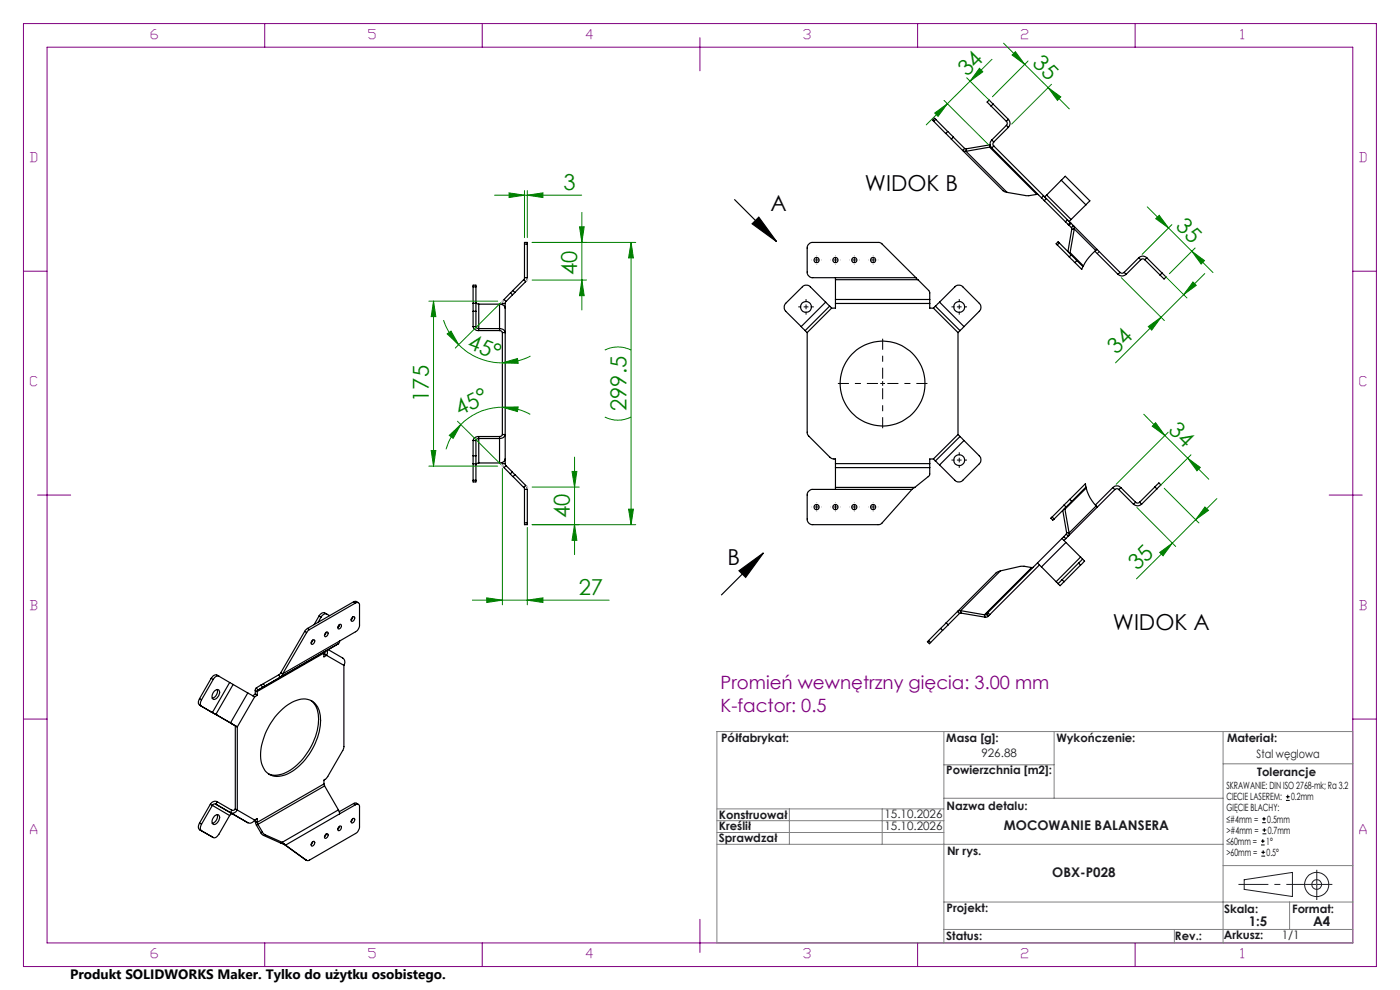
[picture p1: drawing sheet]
<svg xmlns="http://www.w3.org/2000/svg" width="297mm" height="210mm" viewBox="0 0 297 210" stroke-linecap="round" stroke-linejoin="round" font-family="sans-serif">
<g fill="none" stroke="#000" stroke-width=".25">
<path d="M198.1 25.7l2.5 2.6M198.5 25.3l-.2-.2-.5 .4 .3 .2M198.5 25.3l-.4 .4M198.5 25.3l2.5 2.6M200.6 28.3l1.2 1.2M201 27.9l1.2 1.2M201 27.9l-.4 .4M201.8 29.5l11 11 .8 .3M202.2 29.1l2.4 2.4M202.2 29.1l-.4 .4M204.6 31.5l-.4 .4 .7 .2M204.6 31.5l.4 .1"/>
<path d="M204.9 32.1l8.7 8.7M205 31.6l-.1 .5M209.9 31.2l.4 .1M209.9 31.2l.1-.5-5 .9M209.9 31.2l10.1 10M209.9 31.2l-5 .9M210.3 22.5l3.2 3.2M210.3 31.3l.1 .1M210.3 31.3h.1M210.4 29.7a1.19 1.19 0 0 0 0 1.7M210.4 31.4l10.5 10.6M210.4 29.7l.4 .4"/>
<path d="M210.7 22.1l-.9-.9-.4 .5 .9 .8M210.7 22.1l-.4 .4M210.7 22.1l3.2 3.2M210.8 30.1a.6 .6 0 0 0 0 .9M210.8 31l-.4 .4M210.8 31l10.6 10.5M213.5 25.7a.6 .6 0 0 1 0 .9M213.5 26.6l.4 .4M213.5 26.6l-3.1 3.1M213.9 25.3a1.19 1.19 0 0 1 0 1.7M213.9 25.3l-.4 .4M213.9 27l-3.1 3.1"/>
<path d="M225.1 38.2l.9-.8 5.2 5.2-.8 .9M225.1 38.2l5.3 5.3M225.1 38.2l-3.1 3.2M111.1 59.3l.4 .5M111.1 59.3l-2.3 2.3M111.3 58.9l-.2 .4M111.3 51.8v-.4h.6v.4M111.3 58.9h.6M111.3 51.8h.6M111.3 51.8v7.1M111.5 59.8l-2.3 2.2M111.9 58.9l-.4 .9"/>
<path d="M111.9 51.8v7.1M171.4 52l.8-.6 14.5 .1 .3 .1 7.3 7.3h-21.9a1.2 1.2 0 0 1-1.2-1.2v-5.3zM177.2 58.9v.4M177.2 59.3v4.2M177.2 59.3h17.5M194.3 58.9l.4 .4M194.7 59.3l2.4 2.4 .1 .3v1.5M213.6 40.8l4.1 .7 2.3-.3M220 41.2l.3 .1M220.9 42l.6 .6M221.4 41.5l.6 .6M221.4 41.5l-.5 .5"/>
<path d="M221.5 42.6l4.5 4.5M222 42.1l-.5 .5M222 42.1l4.4 4.5M222 41.4l-.4 .4M222 41.4l5.2 5.2M224.3 52l2.5 2.5M224.7 51.5l-.2-.2-.5 .4 .3 .3M224.7 51.5l2.6 2.6M224.7 51.5l-.4 .5M226 47.1l.6 .6M226.4 46.6l.6 .6M226.4 46.6l-.4 .5"/>
<path d="M226.6 47.7l.2 .1M226.8 47.8l.5 .5M226.8 54.5l1.2 1.2M227 53.6l.1 .3M227 53.6l2.8 2.8M227 53.6h-.2M227 47.2l-.4 .5M227 47.2l.2 .2M227.2 46.6l-.4 .4M227.2 47.4l-.4 .4M227.2 47.4l.5 .5M227.3 54.1l1.2 1.2"/>
<path d="M227.3 54.1l-.5 .4M227.3 48.3l.1 .3M227.4 48.6l-.8 4.8M227.7 47.9l.2 .7M227.7 47.9l5 5M227.7 47.9l-.4 .4M227.9 48.6h-.5M227.9 48.6l-.9 5M227.9 48.6l4.5 4.5M228 55.7l1.5 1.4 .2-.6M228.5 55.3l-.5 .4M228.5 55.3l1.2 1.2"/>
<path d="M229.8 56.4l-.1 .1M230.4 43.5l-3.2 3.1M232.3 53.3l4.9 4.9M232.4 53.1l-1.8 2-.8 1.3M232.7 52.9l-.3 .2M232.7 52.9l4.9 4.9M237.2 58.2a1.23 1.23 0 0 0 1.7 0M237.6 57.8a.64 .64 0 0 0 .9 0M237.6 57.8l-.4 .4M238.5 57.8l.4 .4M241.6 54.7a1.19 1.19 0 0 1 1.7 0M241.6 54.7l.4 .4"/>
<path d="M241.6 54.7l-3.1 3.1M242 55.1a.6 .6 0 0 1 .9 0M242 55.1l-3.1 3.1M242.9 55.1l3.2 3.2M243.3 54.7l-.4 .4M243.3 54.7l3.2 3.2M246.5 57.9l.9 .9-.5 .4-.8-.9M246.5 57.9l-.4 .4M100.4 64.3v1.7M100.4 69.3a1.07 1.07 0 0 0 1.2 .8M100.4 60.8v-.3h.6v.3M100.4 64.3h.6"/>
<path d="M100.4 66h.6M100.4 60.8v3.5M100.4 66v3.3M100.4 69.3h.6M100.4 60.8h.6M101 64.3v1.7M101 69.3a.5 .5 0 0 0 .6 .4h4.4a1.07 1.07 0 0 1 1.2 .8h-.6M101 64.1l.1 .2 .5 .2M101 60.8v3.5M101 66v3.3M101.6 64.5v5.6M101.6 70.1h4.4"/>
<path d="M101.6 64.5h4.4M106 70.1l.4 .2 .2 .2M106 64.5a1.07 1.07 0 0 1 1.2 .9M106 64.5v5.6M106.6 64.4v.2M106.6 70.5v21.7M106.6 64.4h.6M106.9 63.5l-.3 .4v.5M106.9 63.5l.5 .5M107.2 64.4v33.9M107.4 64l-.2 .4M108.3 62.1l.4 .4"/>
<path d="M108.3 62.1l-1.4 1.4M108.7 62.5l-1.3 1.5M108.8 61.6l-.5 .5M108.8 61.6l.4 .4M109.2 62l-.5 .5M170 69.3l.8 .8M170.8 70.1l.4 .4M171.2 70.5v21.4l.3 .5 4.6 4.6 .5 .3 .6 .1v.9M175.2 64.1l-3.3-3.3a1.19 1.19 0 0 0-1.7 0l-3.5 3.5a1.29 1.29 0 0 0 0 1.7l3.3 3.3M175.2 64.1l.8 .8M175.2 64.1l-5.2 5.2M176 64.9l.4 .5"/>
<path d="M176 64.9l-5.2 5.2M176.4 65.4l-5.2 5.1M177.2 63.5v.9M177.2 64.4h20M177.2 64.4v1h-.8M177.2 63.5h20M197.2 63.5v.9M197.2 64.4v1h.8M198 65.4l5.2 5.1M198.4 64.9l-.4 .5M198.4 64.9l5.3 5.2M199.3 64.1l3.3-3.3a1.19 1.19 0 0 1 1.7 0l3.5 3.5a1.19 1.19 0 0 1 0 1.7l-3.3 3.3"/>
<path d="M199.3 64.1l-.9 .8M199.3 64.1l5.2 5.2M203.2 70.5v21.7M203.7 70.1l-.5 .4M204.5 69.3l-.8 .8M100.4 96.7v1.7M100.4 96.7h.6M100.4 98.4h.6M100.4 93.4h.6M100.4 93.4v3.3M100.4 98.4v3.5M101 96.7v1.7"/>
<path d="M101 93.4v3.3M101 98.4v3.5M101.6 92.6a1.07 1.07 0 0 0-1.2 .8M101.6 98.2l-.5 .2-.1 .2M101.6 92.6v5.6M101.6 92.6h4.4M101.6 98.2h4.4M106 92.6v5.6M106.6 92.2h.6a1.07 1.07 0 0 1-1.2 .8h-4.4a.5 .5 0 0 0-.6 .4M106.6 92.2l-.2 .3-.4 .1M106.6 98.3v.5l.3 .4M106.6 98.1v.2"/>
<path d="M106.6 98.3h.6M106.9 99.2l1.4 1.3M107.2 97.4a1.07 1.07 0 0 1-1.2 .8M107.2 98.3l.2 .5M107.4 98.8l-.5 .4M107.4 98.8l1.3 1.3M177.2 98.3v.9M177.2 98.3h20M177.2 99.2v4.2M177.2 99.2h20M197.2 98.3v.9M197.2 99.2v1.4l-.1 .4-3 2.4"/>
<path d="M198 97.4l.4 .4M198 97.4h-.8v.9M198.4 97.8l.9 .8M203.2 92.2l.5 .4M203.2 92.2l-5.2 5.2M203.7 92.6l.8 .8M203.7 92.6l-5.3 5.2M204.5 93.4l3.3 3.3a1.19 1.19 0 0 1 0 1.7l-3.5 3.5a1.19 1.19 0 0 1-1.7 0l-3.3-3.3M204.5 93.4l-5.2 5.2M100.4 101.9v.3h.6v-.3M100.4 101.9h.6M108.3 100.5l.5 .6"/>
<path d="M108.7 100.1l.6 .6M108.7 100.1l-.4 .4M108.8 101.1l2.3 2.3M109.3 100.7l-.5 .4M109.3 100.7l2.2 2.3M111.1 103.4l.2 .4M111.3 110.9v.4h.6v-.4M111.3 103.8v7.1M111.3 103.8h.6M111.3 110.9h.6M111.5 103l.4 .8M111.5 103l-.4 .4"/>
<path d="M111.9 103.8v7.1M171.4 104.3l.8-.5h21.3l-6.7 7.4-14.4 .1a1.15 1.15 0 0 1-1.2-1.2v-5.3zM177.2 103.4v.4M177.2 103.4h16.9M194.1 103.4l-.6 .4M220.1 119.4l.8 .9M220.5 119.8l-10.5 10.6M223.2 109.7l-.3 .2 .4 .4 .3-.2M223.2 109.7l.4 .4M225.3 114.2l.8 .9M225.5 108.3l.8 4.7M225.7 113.8l.4 .5"/>
<path d="M225.7 108h.2M225.7 107.1l.5 .5M225.7 107.1l-2.5 2.6M225.9 108l.9 5.1M226 107.7l-.1 .3M226.1 115.1l3.1 3.1M226.1 115.1l-5.2 5.2M226.2 107.6l-2.6 2.5M226.2 113.3l-16.7 16.7M226.3 113l-.1 .3M226.3 113l.5 .1M226.8 113.1l-.2 .6-.4-.4"/>
<path d="M226.9 105.9l-1.2 1.2M226.9 105.9l.5 .5M227.4 106.4l-1.2 1.2M228.8 119.4l.4 .5M228.8 119.4l-3.5 3.6M229.2 118.2l.5 .4M229.2 119.9l-3.5 3.5M229.2 118.2l-5.2 5.2M229.7 118.6l.4 .5-.9 .8M229.7 118.6l-.9 .8M230.4 103.3v.2M230.4 103.3l-.1-.7-3.4 3.3"/>
<path d="M230.4 103.3l-3 3.1M230.4 103.5l.8 2.1 1.4 1.7M230.4 103.5l-4.5 4.5M232.6 107.3l.2 .3M232.6 107.3l-5.8 5.8M236.1 103.4a1.19 1.19 0 0 1 1.7 0M236.1 103.4l-3.7 3.7M236.1 103.4l.4 .4M236.5 103.8a.6 .6 0 0 1 .8 0M236.5 103.8l-10.8 10.8M237.3 103.8l3.2 3.2M237.8 103.4l-.5 .4"/>
<path d="M237.8 103.4l3.1 3.1M240.5 107a1.23 1.23 0 0 0 1.7 0M240.9 106.5a.6 .6 0 0 0 .9 0M240.9 106.5l-.4 .5M241.8 106.5l.4 .5M245 103.3l.9-.9 .4 .5-.9 .8M245 103.3l.4 .4M245 103.3l-3.2 3.2M245.4 103.7l-3.2 3.3M64.6 133.9l-5.1 8.8M64.6 133.9l.5 .3M65.1 134.2l-5.1 8.7"/>
<path d="M65.2 133.3l-.6 .6M65.2 133.3l.5 .3M65.7 133.6l-.6 .6M66.1 136l.3-.3a.35 .35 0 0 1 .4 .3 .35 .35 0 0 1-.2 .4 .34 .34 0 0 1-.5 .3 .34 .34 0 0 1 0-.6zM66.3 135.8v.1M66.4 135.8l-.4 .6M67.7 130.7l-1.1 1.8M67.7 130.7l.4 .2M68.1 130.9l-.6 1.1M68.7 138.5v.8l.6-.3M68.7 138.5l-14.1 8.2M68.9 138.8l.4 .2"/>
<path d="M68.9 138.8h-.2M68.9 138.2v.6M69.1 134.2l.2-.2a.55 .55 0 0 1 .3 .7 .55 .55 0 0 1-.6 .4l-.2-.3zM69.2 134.1l-.4 .7M69.3 130.2a1.08 1.08 0 0 0-1.2 .7M69.3 130.2a.99 .99 0 0 0-1.6 .5M69.3 139l3.7 2.1M69.3 130.2l.6 .4M69.4 137.9l.1 .7-.2 .4M69.6 137.8l3.1 1.8a1.14 1.14 0 0 1 .3 1.5M71.8 136.6l-3 1.6-.1 .3M71.8 136.6l-17.1 9.8"/>
<path d="M71.9 132.9l.1-.4-.4 .6M71.9 132.6l.3-.2a.54 .54 0 0 1 .2 .7 .54 .54 0 0 1-.6 .3l-.2-.2zM72 136l-.2 .6M72 136l-12 6.9M74.6 131a.33 .33 0 0 1 .5-.2 .33 .33 0 0 1 .1 .6l-.2 .2a.32 .32 0 0 1-.5 .1 .32 .32 0 0 1 0-.5zM74.8 130.9l-.3 .6M75 127.7l.5-.1 .5 .2M75 127.7l.4 .2M75 127.7l-9.8 5.6M75.4 127.9a.51 .51 0 0 1 .6-.1 .51 .51 0 0 1 .3 .6v4.2a1.74 1.74 0 0 1-.9 1.4l-3.4 2M75.4 127.9l-9.7 5.7M197 135.9l-.3 .2 .5 .5 .2-.3"/>
<path d="M197 135.9l.4 .4M199.5 133.3l.5 .4M199.5 133.3l-2.5 2.6M200 133.7l-2.6 2.6M200.7 132.1l-1.2 1.2M200.7 132.1l.5 .4M201.2 132.5l-1.2 1.2M203.6 130.1l-2.4 2.4M203.8 129.5l-.7 .2 .5 .4M203.8 129.5l5 .9M203.8 129.5l.1 .6M203.9 130.1h-.3"/>
<path d="M203.9 130.1l5.1 .8M208.8 130.4l.2 .5M209.2 130.3l-.4 .1M209.2 130.3l.4 .4M209.3 130.2l-.1 .1M209.3 130.2l.4 .4M209.5 130l-.2 .2M209.5 130l.5 .4M209.6 130.7l-.6 .2M209.7 130.6l-.1 .1M210 130.4l-.3 .2M212.2 121.1l-1 .5-10.5 10.5"/>
<path d="M212.2 121.1l-8.4 8.4M218.9 120.4l-2.3-.3-4.4 1M218.9 120.4l-10.1 10M219.2 120.3l-.3 .1M220.9 120.3l3.1 3.1M224 123.4l.5 .4M225.3 123l-.8 .8M225.3 123l.4 .4M225.7 123.4l-.8 .8-.4-.4M42.3 148.2a1.06 1.06 0 0 0 0 1.4l2.7 1.6M42.3 148.2l.5 .2M42.8 148.4a1.06 1.06 0 0 0 0 1.4"/>
<path d="M44.6 150.9l1.5 .8-.3-.2M44.8 143.9a1.08 1.08 0 0 1 1.2-.7l2.7 1.6M44.8 143.9l.4 .2M44.8 143.9l-2.5 4.3M45 151.2l.8 .3M45.2 144.1l-2.4 4.3M45.5 146.6a.62 .62 0 0 1 .9-.3 .62 .62 0 0 1 .1 1 1 1 0 0 1-1.4 .9 1.47 1.47 0 0 1 .4-1.6zM45.8 151.5l3.4 2M46.1 146.3a1.61 1.61 0 0 1-1.1 1.8M46.4 143.4a1.08 1.08 0 0 0-1.2 .7M48.7 144.8l.8 .4M48.7 144.8l-3.7 6.4"/>
<path d="M48.9 153.3l1.4 .9M48.9 153.3l.3 .2M49.2 153.5l.7 .4M49.5 145.2l-3.7 6.3M49.5 145.2l3.1 1.8M49.9 153.9l.4 .3M49.9 153.9v17.7M50.3 154.2v17.6M52.6 147l1.4 .8M52.6 147l-3.7 6.3M54 147.8l-3.7 6.4M54.2 146.4l.4 .3"/>
<path d="M54.2 147.2l.4 .3M54.2 146.4v.8M54.2 147.2l-.6 .4M54.4 145.9l-.2 .5M54.4 145.9l.3 .5M54.6 146.7v.8M54.6 147.5l-.6 .3M54.7 146.4l-.1 .3M55.4 145.3l.3 .5M55.4 145.3l-1 .6M55.7 145.8l-1 .6M55.9 145l.3 .5-.5 .3"/>
<path d="M55.9 145l-.5 .3M59.1 143.1l-3.2 1.9M59.5 142.7l-.4 .4M59.5 142.7l.5 .2M59.7 150.7a6.5 6.5 0 0 1 5.9-2.3 4.1 4.1 0 0 1 2.4 4.4 13.7 13.7 0 0 1-7.4 11.6 3.5 3.5 0 0 1-5.2-2.9 13.5 13.5 0 0 1 4.3-10.8zM60 142.9l-.6 .8-.3-.6M65.9 148.6a5.1 5.1 0 0 1 1.6 5.1 13.9 13.9 0 0 1-7.4 10.4 4 4 0 0 1-3.2 0M73 141.1v17.5l-3.5 6.1-.8 .8v.8M42.3 174.6a1.1 1.1 0 0 0 0 1.4M42.3 176l2.9 1.7M42.3 174.6l.5 .2M42.8 174.8a1.1 1.1 0 0 0 0 1.4l-.5-.2"/>
<path d="M44.6 170.6l.4 .2M44.6 170.6l-2.3 4M44.8 177.4l.4 .3M45 170.8l-2.2 4M45 170.8l3.7 2.2M45.5 173.1a.62 .62 0 0 1 .9-.2 .62 .62 0 0 1 .1 .9 1 1 0 0 1-1.4 .9 1.47 1.47 0 0 1 .4-1.6zM45.8 170.6l6.8 3.9a1.11 1.11 0 0 0 1.4-.6M45.8 170.6l-.3-.1-.5 .3M46.1 170.1a1.14 1.14 0 0 0-1.5 .5M46.1 170.1l-.3 .5M46.1 170.1l3.1 1.8M46.1 172.8a1.6 1.6 0 0 1-1.1 1.9"/>
<path d="M48.7 173l-2.3 4a1 1 0 0 1-1.2 .7M49.5 172.7a.54 .54 0 0 0-.8 .3M49.9 171.6l-.2 .2-.5 .1M49.9 171.6l.4 .2M50.3 171.8a1.11 1.11 0 0 1-1.4 .6l.3-.5M50.3 171.8l3.7 2.1M54 173.9l.6-.3v.8M54.2 174.2l.2 .8M54.2 173.9v.3M54.2 174.2l.4 .2M54.4 175l1 1.7M54.6 174.4l.1 .5"/>
<path d="M54.7 174.9l1 1.6M54.7 174.9l-.3 .1M55.4 176.7l.6 .5M55.7 176.5l.6 .6M55.7 176.5l-.3 .2M56 177.2l3.6 1.6M56.3 177.1l3.6 1.6M56.3 177.1l-.3 .1M59.6 178.8l.4 .2M59.9 178.7l.7 .6M59.9 178.7l-.3 .1M60 179l.6 .3"/>
<path d="M60.2 179.1l4.4 3.1M66.3 178.6a.33 .33 0 0 1 .4 0 .33 .33 0 0 1 0 .5l-.1 .1a.34 .34 0 0 1-.5 .3 .34 .34 0 0 1 0-.6zM66.4 178.5l-.4 .7M68.7 166.3l.2 .4M68.7 166.3l-14.1 8.1M68.9 166.7l-14.2 8.2M68.9 166.7l2.9 5.1M69.1 177l.2-.2a.53 .53 0 0 1 .3 .7 .53 .53 0 0 1-.6 .3l-.2-.2zM69.2 176.9l-.4 .6M71.8 171.8l.2 .8M71.8 171.8l-11.9 6.9M71.8 175.5a.33 .33 0 0 1 .5-.3 .33 .33 0 0 1 .1 .6 .36 .36 0 0 1-.3 .4 .36 .36 0 0 1-.5-.3z"/>
<path d="M72 175.3l-.4 .6M72 172.6l-11.4 6.7M74.8 173.7l.2-.1a.54 .54 0 0 1 .2 .6 .54 .54 0 0 1-.6 .4l-.1-.3zM74.8 173.7l-.3 .6M75 170.5l.4-.2 .6 .3M75 170.5l.4 .2M75 170.5l-3 1.7M75.4 170.7a.51 .51 0 0 1 .6-.1 .51 .51 0 0 1 .3 .6v4.2a1.88 1.88 0 0 1-.9 1.4l-10 5.8-.4-.1-4.4-3.2M75.4 170.7l-3.4 1.9M64.6 182.2l.5 .3M64.6 182.2v.1"/>
<circle cx="173.2" cy="55.2" r=".55"/>
<circle cx="177.2" cy="55.2" r=".56"/>
<circle cx="181.2" cy="55.2" r=".55"/>
<circle cx="185.2" cy="55.2" r=".55"/>
<circle cx="171" cy="65.1" r="1.15"/>
<circle cx="203.5" cy="65.1" r="1.15"/>
<circle cx="187.2" cy="81.3" r="9"/>
<circle cx="203.5" cy="97.6" r="1.15"/>
<circle cx="173.2" cy="107.6" r=".55"/>
<circle cx="177.2" cy="107.6" r=".56"/>
<circle cx="181.2" cy="107.6" r=".55"/>
<circle cx="185.2" cy="107.6" r=".55"/>
</g>
<path d="M233.2 53.4l-.4 .4" fill="none" stroke="#000" stroke-width=".21"/>
<path d="M104.9 41.4h18.5M108 40.9l3.3 .5-3.3 .5zM111.3 40.4v10M111.9 40.4v10" fill="none" stroke="#008000" stroke-width=".21"/>
<g fill="none" stroke="#191924" stroke-width=".21">
<path d="M263.9 186.6l10.3-1.5v5.1l-10.3-1.5z"/>
<circle cx="279.3" cy="187.6" r="1.03"/>
<circle cx="279.3" cy="187.6" r="2.57"/>
</g>
<path d="M279.3 187.6h-16.7" fill="none" stroke="#191924" stroke-width=".21" stroke-dasharray="6.3 1.3 1.3 1.3" stroke-dashoffset="-.1" stroke-linecap="butt"/>
<path d="M279.3 187.6h3.3M279.3 187.6v3.3M279.3 187.6v-3.1" fill="none" stroke="#191924" stroke-width=".21" stroke-dasharray="6.3 1.3 1.3 1.3" stroke-linecap="butt"/>
<g fill="none" stroke="#800080" stroke-width=".21">
<path d="M5 5h287v200h-287zM10 10h277v190h-277zM56.2 5v5M102.3 5v5M148.5 8v7M194.7 5v5M240.8 5v5M5 57.5h5M287 57.5h5M8 105h7M282 105h7M5 152.5h5"/>
<path d="M287 152.5h5M148.5 195v7M56.2 200v5M102.3 200v5M194.7 200v5M240.8 200v5"/>
</g>
<g fill="none" stroke="#808080" stroke-width=".21">
<path d="M152.1 155.2h134.9v44.8h-134.9zM200.2 155.2v44.8M223.6 155.2v14.1M259.5 155.2v44.8M152.1 176.6h48.1M152.1 174.1h48.1M152.1 171.6h48.1M152.1 179.1h107.4M167.5 171.6v7.5M187.1 171.6v7.5M200.2 169.3h59.3M200.2 162.2h23.4"/>
<path d="M259.5 162h27.5M200.2 197.2h86.8M200.2 191.3h86.8M249.1 197.2v2.8M259.5 183.6h27.5M273.6 191.3v5.9"/>
</g>
<path d="M108 40.9l3.3 .5-3.3 .5z" fill="#008000"/>
<path d="M111.9 41.4l3.3-.5v1z" fill="none" stroke="#008000" stroke-width=".21"/>
<path d="M111.9 41.4l3.3-.5v1z" fill="#008000"/>
<path d="M106.6 99.4v28.9M111.9 111.9v16.4M100.2 127.3h29M111.9 127.3l3.3-.5v1z" fill="none" stroke="#008000" stroke-width=".21"/>
<path d="M111.9 127.3l3.3-.5v1z" fill="#008000"/>
<path d="M103.3 126.8l3.3 .5-3.3 .5z" fill="none" stroke="#008000" stroke-width=".21"/>
<path d="M103.3 126.8l3.3 .5-3.3 .5z" fill="#008000"/>
<path d="M97 89.4l9.2 9.1M106.6 86.4l3.3-.1-.1 1z" fill="none" stroke="#008000" stroke-width=".21"/>
<path d="M106.6 86.4l3.3-.1-.1 1z" fill="#008000"/>
<path d="M95.3 92.3l2.5-2.2-1.7 2.9z" fill="none" stroke="#008000" stroke-width=".21"/>
<path d="M95.3 92.3l2.5-2.2-1.7 2.9z" fill="#008000"/>
<path d="M94.9 70.8l.8-.6 1.6 2.9zM106.2 64.2l-9.6 9.6M112.5 87.9a12.4 12.4 0 0 0-17.9 7.4" fill="none" stroke="#008000" stroke-width=".21"/>
<path d="M94.9 70.8l.8-.6 1.6 2.9z" fill="#008000"/>
<path d="M106.6 77l3.2-.9 .1 1z" fill="none" stroke="#008000" stroke-width=".21"/>
<path d="M106.6 77l3.2-.9 .1 1z" fill="#008000"/>
<path d="M112.9 51.4h22M133.9 51.4v59.9M94.1 67.9a13.1 13.1 0 0 0 18.4 7.6M128.3 74.3a6.1 6.1 0 0 1 5.6 0M128.3 88.5a6.1 6.1 0 0 0 5.6 0M112.9 111.3h22M133.3 108h1.1l-.5 3.3z" fill="none" stroke="#008000" stroke-width=".21"/>
<path d="M133.3 108h1.1l-.5 3.3z" fill="#008000"/>
<path d="M133.9 51.4l.5 3.3h-1.1z" fill="none" stroke="#008000" stroke-width=".21"/>
<path d="M133.9 51.4l.5 3.3h-1.1z" fill="#008000"/>
<path d="M112.9 59.4h11.5M112.9 51.4h11.5M123.4 59.4l.5 3.3h-1zM123.4 45.1v20.6" fill="none" stroke="#008000" stroke-width=".21"/>
<path d="M111.9 59.1v.5M112 59.3l-.3 .3M106.6 63.7v.5M106.8 63.7l-.4 .3M106.4 98.7l.4 .4M106.6 98.6v.5M111.7 103.1l.3 .4M111.9 103.1v.5" fill="none" stroke="#c0c0c0" stroke-width=".21"/>
<path d="M123.4 59.4l.5 3.3h-1z" fill="#008000"/>
<path d="M122.9 48.1h1l-.5 3.3z" fill="none" stroke="#008000" stroke-width=".21"/>
<path d="M122.9 48.1h1l-.5 3.3z" fill="#008000"/>
<path d="M121.9 97v20.6M112.9 103.3h10M112.9 111.3h10M121.4 100h1l-.5 3.3z" fill="none" stroke="#008000" stroke-width=".21"/>
<path d="M121.4 100h1l-.5 3.3z" fill="#008000"/>
<path d="M121.9 111.3l.5 3.3h-1z" fill="none" stroke="#008000" stroke-width=".21"/>
<path d="M121.9 111.3l.5 3.3h-1z" fill="#008000"/>
<path d="M91 63.9h14.6M92 63.9v35M91 98.9h14.6M91.5 95.6h1l-.5 3.3z" fill="none" stroke="#008000" stroke-width=".21"/>
<path d="M91.5 95.6h1l-.5 3.3z" fill="#008000"/>
<path d="M92 63.9l.5 3.3h-1z" fill="none" stroke="#008000" stroke-width=".21"/>
<path d="M92 63.9l.5 3.3h-1z" fill="#008000"/>
<path d="M155.8 42.3l8.9 9M159.6 47.5l1.4-1.4 3.7 5.2zM162 117.3l-9 9M156.8 121.1l5.2-3.8-3.8 5.2z" fill="none" stroke="#000" stroke-width=".25"/>
<path d="M159.6 47.5l1.4-1.4 3.7 5.2zM156.8 121.1l5.2-3.8-3.8 5.2z" fill="#000"/>
<path d="M242.6 87.9l4.5 4.5M245.1 89.7l2 2.7-2.7-2zM247.1 92.4l9.3 9.3M247.8 91.7l-11 11M252.7 96.5l-6.6 6.5" fill="none" stroke="#008000" stroke-width=".21"/>
<g fill="none" stroke="#000" stroke-width=".21" stroke-dasharray="15.2 1.3 1.3 1.3" stroke-linecap="butt">
<path d="M173.2 55.1v-.5M173.2 55.1h-.5M173.2 55.1v.5M173.2 55.1h.5M173.2 56.1v.1M174.2 55.1h.1M177.2 55.1v-.5M177.2 55.1h-.5M177.2 55.1v.5M177.2 55.1h.5M177.2 56.1v.1M178.2 55.1h.1"/>
<path d="M181.2 55.1v-.5M181.2 55.1h-.5M181.2 55.1v.5M181.2 55.1h.5M181.2 56.1v.1M182.2 55.1h.1M185.2 55.1v-.5M185.2 55.1h-.5M185.2 55.1v.5M185.2 55.1h.5M185.2 56.1v.1M186.2 55.1h.1"/>
<path d="M170 65.1h-.7M171 65.1v-.5M171 65.1h-.5M171 65.1v.5M171 65.1h.5M171 64.1v-.7M171 66.1v.6M172 65.1h.6M202.5 65.1h-.7M203.5 65.1v-.5M203.5 65.1h-.5M203.5 65.1v.5"/>
<path d="M203.5 65.1h.5M203.5 64.1v-.7M203.5 66.1v.6M204.5 65.1h.6M187.2 81.3v-.5M187.2 81.3h-.5M187.2 81.3v.5M187.2 81.3h.5M202.5 97.6h-.7M203.5 97.6v-.5M203.5 97.6h-.5M203.5 97.6v.5"/>
<path d="M203.5 97.6h.5M203.5 96.6v-.7M203.5 98.6v.6M204.5 97.6h.6M173.2 107.5v-.5M173.2 107.5h-.5M173.2 107.5v.5M173.2 107.5h.5M173.2 108.5v.1M174.2 107.5h.1M177.2 107.5v-.5M177.2 107.5h-.5"/>
<path d="M177.2 107.5v.5M177.2 107.5h.5M177.2 108.5v.1M178.2 107.5h.1M181.2 107.5v-.5M181.2 107.5h-.5M181.2 107.5v.5M181.2 107.5h.5M181.2 108.5v.1M182.2 107.5h.1M185.2 107.5v-.5M185.2 107.5h-.5"/>
<path d="M185.2 107.5v.5M185.2 107.5h.5M185.2 108.5v.1M186.2 107.5h.1"/>
</g>
<path d="M186.2 81.3h-8.5M187.2 80.3v-8.5M187.2 82.3v8.5M188.2 81.3h8.5" fill="none" stroke="#000" stroke-width=".21" stroke-dasharray="15.2 1.3 1.3 1.3" stroke-dashoffset="12.9" stroke-linecap="butt"/>
<path d="M245.1 89.7l2 2.7-2.7-2z" fill="#008000"/>
<path d="M252 97.2l2.6 2-.7 .7z" fill="none" stroke="#008000" stroke-width=".21"/>
<path d="M252 97.2l2.6 2-.7 .7z" fill="#008000"/>
<path d="M241.2 107.7l8.2 8.2M246 117.2l2.7-2-2 2.7zM247 103.6l7.4 7.3M248.7 115.2l-7.6 7.6M258.2 105.8l-9.5 9.4" fill="none" stroke="#008000" stroke-width=".21"/>
<path d="M246 117.2l2.7-2-2 2.7z" fill="#008000"/>
<path d="M255.6 107.6l.8 .7-2.8 1.9z" fill="none" stroke="#008000" stroke-width=".21"/>
<path d="M255.6 107.6l.8 .7-2.8 1.9z" fill="#008000"/>
<path d="M237.9 58.9l9.1 9.1M247.2 58.6l4.6 4.6M255.6 58l-19 19M243.6 69.3l2.7-2-2 2.7z" fill="none" stroke="#008000" stroke-width=".21"/>
<path d="M243.6 69.3l2.7-2-2 2.7z" fill="#008000"/>
<path d="M253.1 59.8l.7 .7-2.7 2z" fill="none" stroke="#008000" stroke-width=".21"/>
<path d="M253.1 59.8l.7 .7-2.7 2z" fill="#008000"/>
<path d="M243.4 43.9l4.5 4.5M245.2 46.4l.7-.7 2 2.7zM247.9 48.4l9.4 9.4M248.6 47.7l-6.3 6.3M253.5 52.6l-5.4 5.5" fill="none" stroke="#008000" stroke-width=".21"/>
<path d="M245.2 46.4l.7-.7 2 2.7z" fill="#008000"/>
<path d="M252.8 53.3l2.7 2-.7 .7z" fill="none" stroke="#008000" stroke-width=".21"/>
<path d="M252.8 53.3l2.7 2-.7 .7z" fill="#008000"/>
<path d="M205.1 16.5l4.9 4.9M205.8 17.2l-9.3 9.3M207.8 14.5l.7 .7-2.7 2zM210.4 12.6l-4.6 4.6M200.3 21.3l9.4 9.4" fill="none" stroke="#008000" stroke-width=".21"/>
<path d="M207.8 14.5l.7 .7-2.7 2z" fill="#008000"/>
<path d="M198.3 24l2.7-2-2 2.7z" fill="none" stroke="#008000" stroke-width=".21"/>
<path d="M198.3 24l2.7-2-2 2.7z" fill="#008000"/>
<path d="M212.9 9.2l4.5 4.4M214.7 11.7l.7-.7 2 2.6zM217.4 13.6l9.4 9.5M218.1 12.9l-7.6 7.6M223.1 17.9l-8.5 8.4" fill="none" stroke="#008000" stroke-width=".21"/>
<path d="M214.7 11.7l.7-.7 2 2.6z" fill="#008000"/>
<path d="M222.4 18.6l2.6 2-.7 .7z" fill="none" stroke="#008000" stroke-width=".21"/>
<path d="M222.4 18.6l2.6 2-.7 .7z" fill="#008000"/>
<g fill="none" stroke="#000" stroke-width=".21">
<path d="M267.5 179.2h.8M267.5 178.4h.8M267.8 174.5h.7M267.8 173.7h.7M267.8 176.9h.8M267.8 176.1h.8M267.9 178v.8M268.1 173.3v.8M268.2 175.7v.8M272.8 169.8h.8M272.8 169h.8M273.2 168.6v.8"/>
<path d="M267.6 181.6h.8M267.6 180.8h.8M268 180.4v.8"/>
</g>
<g font-size="4.7" fill="#008000">
<text x="205.1" y="16.4" transform="rotate(-45 205.1 16.4)">34</text>
<text x="218.8" y="13.6" transform="rotate(45 218.8 13.6)">35</text>
<text x="119.5" y="40.4">3</text>
<text x="249.2" y="48.2" transform="rotate(45 249.2 48.2)">35</text>
<text x="122.4" y="58.3" transform="rotate(-90 122.4 58.3)">40</text>
<text x="98.9" y="73.9" transform="rotate(21 98.9 73.9)">45°</text>
<text x="236.9" y="75.3" transform="rotate(-45 236.9 75.3)">34</text>
<text x="91" y="85.2" transform="rotate(-90 91 85.2)">175</text>
<text x="97.5" y="88.3" transform="rotate(-26 97.5 88.3)">45°</text>
<text x="132.9" y="87.2" transform="rotate(-90 132.9 87.2)">299.5</text>
<text x="247.7" y="91.5" transform="rotate(45 247.7 91.5)">34</text>
<text x="120.9" y="109.9" transform="rotate(-90 120.9 109.9)">40</text>
<text x="241.3" y="121.2" transform="rotate(-45 241.3 121.2)">35</text>
<text x="122.8" y="126.3">27</text>
</g>
<g font-size="4.7">
<text x="183.5" y="40.5">WIDOK B</text>
<text x="163.5" y="44.8">A</text>
<text x="154.3" y="119.8">B</text>
<text x="236.1" y="133.7">WIDOK A</text>
</g>
<g font-size="3.9" fill="#800080">
<text x="152.9" y="146.1">Promień wewnętrzny gięcia: 3.00 mm</text>
<text x="152.9" y="151">K-factor: 0.5</text>
</g>
<text font-size="2.9" x="14.9" y="207.6">Produkt SOLIDWORKS Maker. Tylko do użytku osobistego.</text>
<g font-size="2.8" fill="#800080">
<text x="32" y="8.2">6</text>
<text x="78.2" y="8.2">5</text>
<text x="124.4" y="8.2">4</text>
<text x="170.5" y="8.2">3</text>
<text x="216.7" y="8.2">2</text>
<text x="263.2" y="8.2">1</text>
<text x="6.5" y="34.4">D</text>
<text x="288.5" y="34.4">D</text>
<text x="6.5" y="81.9">C</text>
<text x="288.5" y="81.9">C</text>
<text x="6.5" y="129.4">B</text>
<text x="288.5" y="129.4">B</text>
<text x="6.5" y="176.9">A</text>
<text x="288.5" y="176.9">A</text>
<text x="32" y="203.2">6</text>
<text x="78.2" y="203.2">5</text>
<text x="124.4" y="203.2">4</text>
<text x="170.5" y="203.2">3</text>
<text x="216.7" y="203.2">2</text>
<text x="263.2" y="203.2">1</text>
</g>
<g font-size="2.8" fill="#191924">
<text x="213" y="176">MOCOWANIE BALANSERA</text>
<text x="223.2" y="186">OBX-P028</text>
<text x="264.9" y="196.5">1:5</text>
<text x="278.6" y="196.5">A4</text>
</g>
<g font-size="2.5" fill="#191924">
<text x="153" y="157.5">Półfabrykat:</text>
<text x="200.7" y="157.5">Masa [g]:</text>
<text x="208.2" y="160.6">926.88</text>
<text x="224.1" y="157.5">Wykończenie:</text>
<text x="260.3" y="157.5">Materiał:</text>
<text x="266.6" y="160.8">Stal węglowa</text>
<text x="200.7" y="164.3">Powierzchnia [m2]:</text>
<text x="266.7" y="164.5">Tolerancje</text>
<text x="152.5" y="173.6">Konstruował</text>
<text x="187.6" y="173.5">15.10.2026</text>
<text x="200.8" y="171.9">Nazwa detalu:</text>
<text x="152.5" y="176">Kreślił</text>
<text x="152.5" y="178.5">Sprawdzał</text>
<text x="187.6" y="176">15.10.2026</text>
<text x="200.9" y="181.3">Nr rys.</text>
<text x="200.8" y="193.5">Projekt:</text>
<text x="259.7" y="193.6">Skala:</text>
<text x="274.1" y="193.6">Format:</text>
<text x="200.7" y="199.3">Status:</text>
<text x="249.3" y="199.3">Rev.:</text>
<text x="259.6" y="199.2">Arkusz:</text>
<text x="271.9" y="199.2">1/1</text>
</g>
<g font-size="2.1">
<text x="260.2" y="167.4">SKRAWANIE: DIN ISO 2768-mk; Ra 3.2</text>
<text x="260.2" y="172.1">GIĘCIE BLACHY:</text>
<text x="260.2" y="169.8">CIECIE LASEREM:</text>
<text x="273.9" y="169.8">0.2mm</text>
<text x="260.2" y="174.5">≤#4mm =</text>
<text x="260.2" y="176.9">&gt;#4mm =</text>
<text x="260.2" y="179.2">≤60mm =</text>
<text x="268.6" y="179.2">1°</text>
<text x="268.9" y="174.5">0.5mm</text>
<text x="268.9" y="176.9">0.7mm</text>
<text x="260.2" y="181.6">&gt;60mm =</text>
<text x="268.7" y="181.6">0.5°</text>
</g>
</svg>
